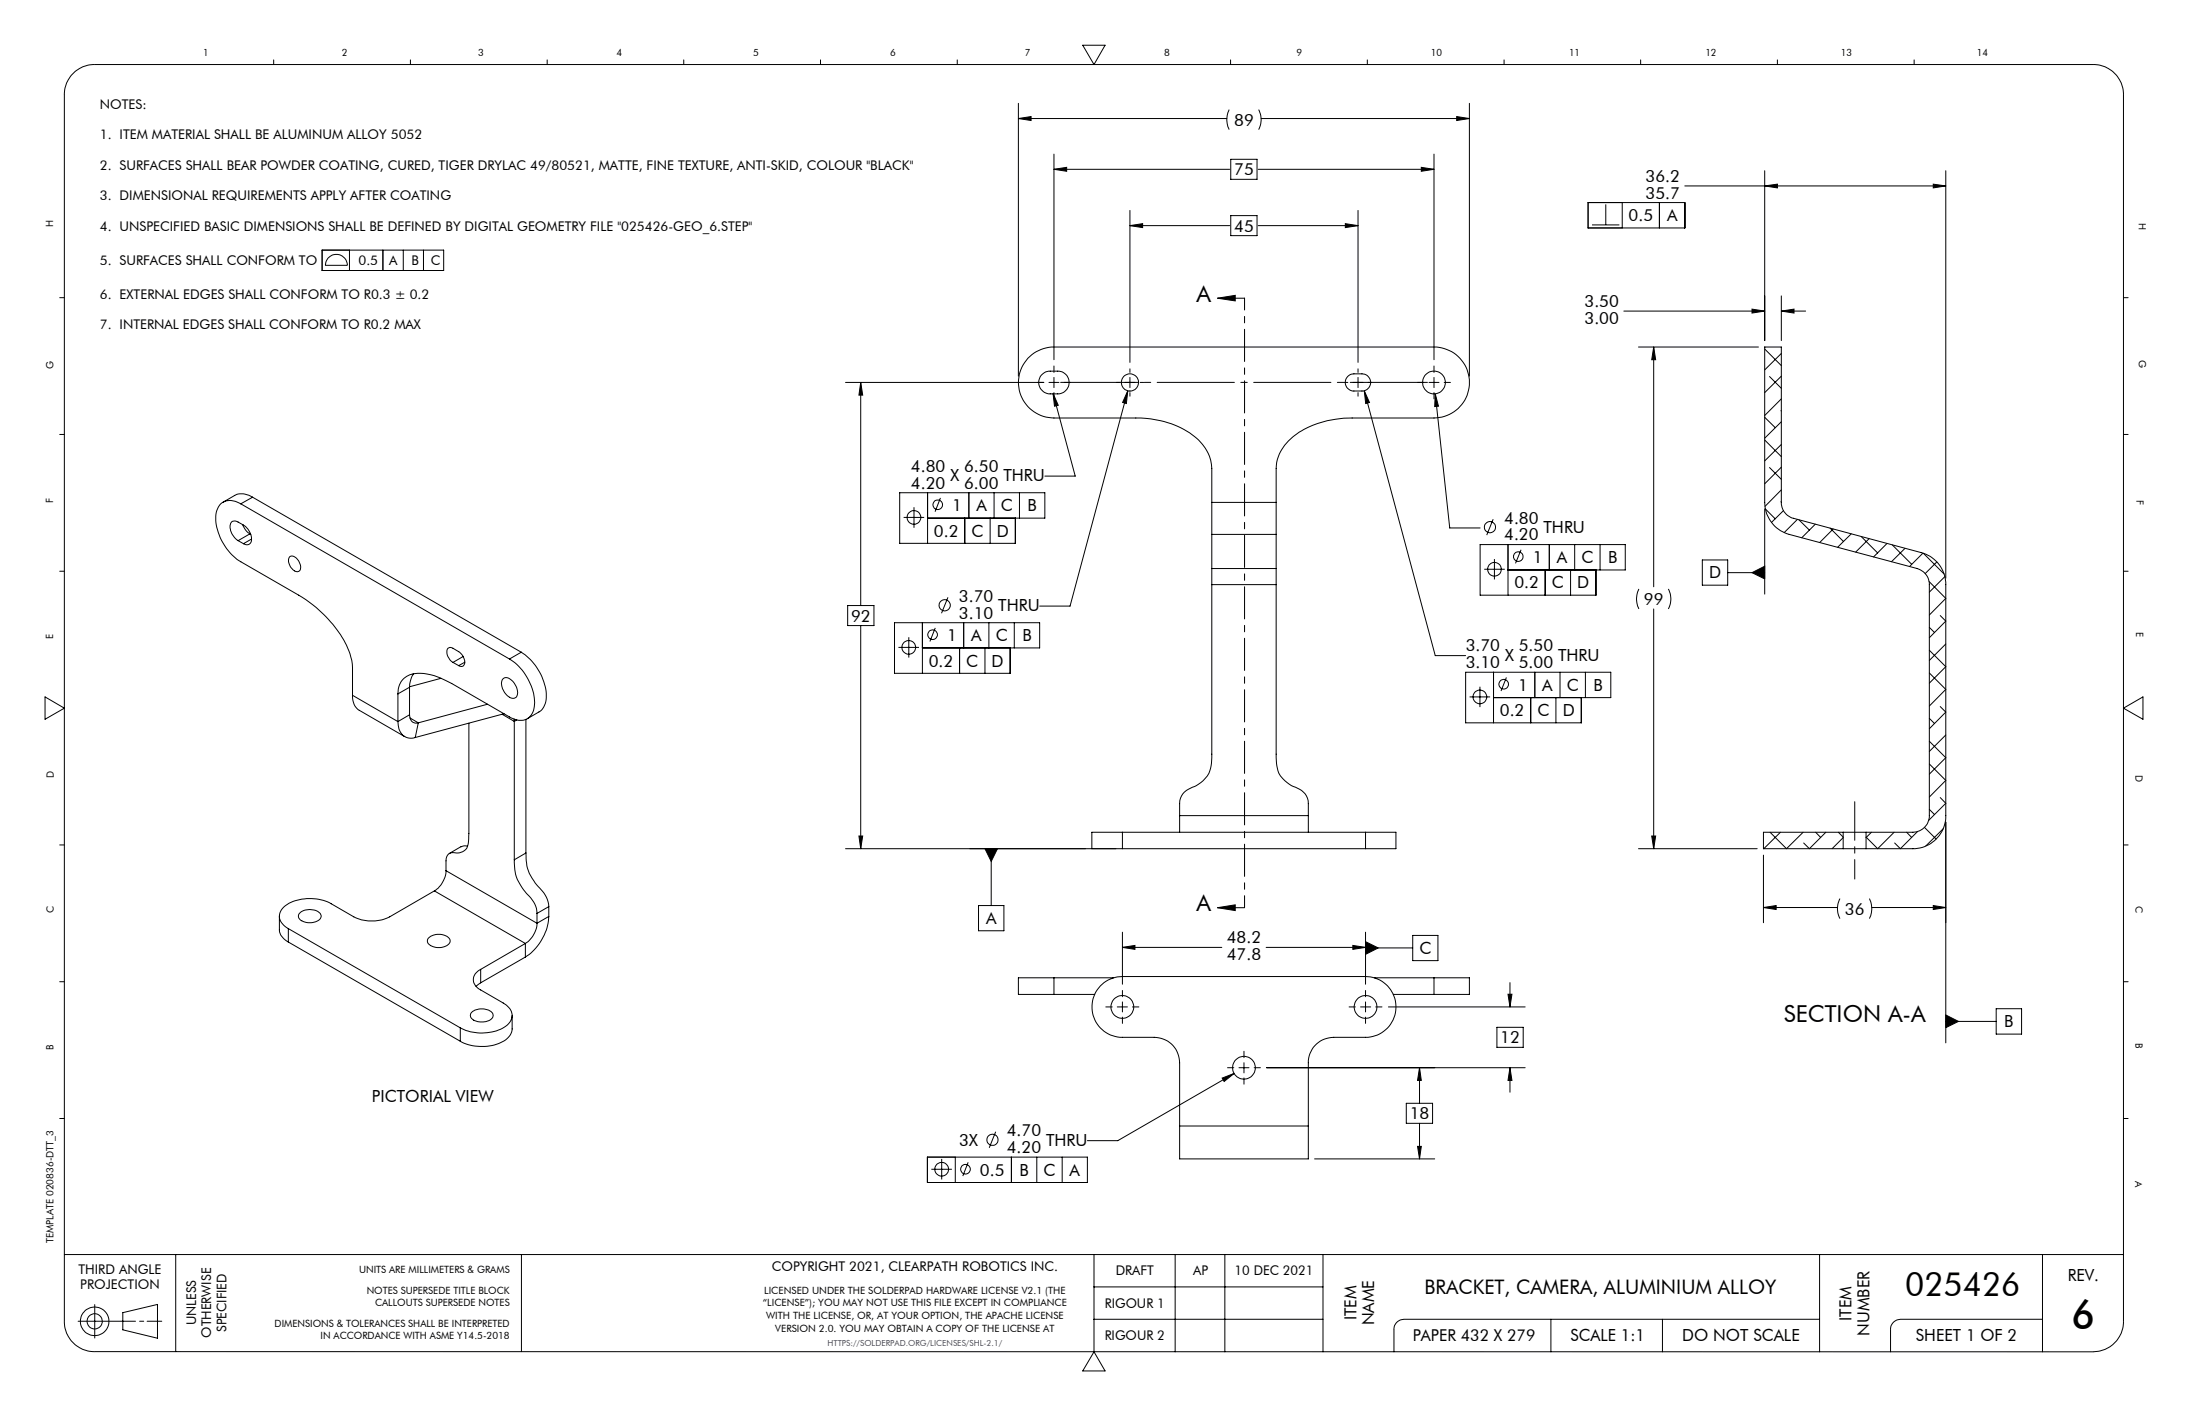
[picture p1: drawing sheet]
<svg xmlns="http://www.w3.org/2000/svg" width="432mm" height="279mm" viewBox="0 0 432 279" stroke-linecap="round" stroke-linejoin="round" font-family="sans-serif">
<g fill="none" stroke="#000" stroke-width=".2">
<path d="M14.3 14.6a5.7 5.7 0 0 1 4.4-1.9h394.4a6 6 0 0 1 6 6v242a6 6 0 0 1-6 6h-394.4a6 6 0 0 1-6-6v-242a5.9 5.9 0 0 1 1.6-4.1zM54 11.8v.9M81 11.8v.9M108 11.8v.9M134.9 11.8v.9M161.9 11.8v.9M188.9 11.8v.9M213.7 8.9h4.4l-2.2 3.8zM242.9 11.8v.9M269.8 11.8v.9M296.8 11.8v.9M323.8 11.8v.9"/>
<path d="M350.8 11.8v.9M377.8 11.8v.9M201 23.4l2.5-.4v.8zM201 20.4v53.8M201 23.4h41.1M208 33.4l2.5-.4v.8zM208 30.4v40.6M208 33.4h34.7M242.6 21.6a4.5 4.5 0 0 0 0 4M242.9 31.4h5.2v4h-5.2zM248.3 33.4h34.7M248.4 21.6a4.2 4.2 0 0 1 0 4"/>
<path d="M248.9 23.4h41.1M280.5 33l2.5 .4-2.5 .4zM283 30.4v40.6M287.5 23l2.5 .4-2.5 .4zM290 20.4v53.8M313.4 40h19.1v5h-19.1zM320.1 40v5M327.5 40v5M332.5 36.7h51.5M348.3 36.7l2.5-.4v.8zM348.3 33.7v33.5M381.5 36.3l2.5 .4-2.5 .4z"/>
<path d="M384 33.7v80.4M11.8 58.7h.9M63.6 49.4h24v4h-24zM64.8 50.8a2.16 2.16 0 0 1 2.4-.5 2.16 2.16 0 0 1 1.3 2.1h-4.3a2.32 2.32 0 0 1 .6-1.6zM69 49.4v4M75.6 49.4v4M79.6 49.4v4M83.6 49.4v4M223 44.5l2.5-.4v.8zM223 41.5v30M223 44.5h19.7M240.3 58.8l3.5-.5v1.1z"/>
<path d="M240.3 58.8h5.3M242.9 42.5h5.2v4h-5.2zM248.3 44.5h19.7M265.5 44.1l2.5 .4-2.5 .4zM268 41.5v30M314.2 44.4h5.4M316.9 40.3v4.1M351.5 58.4v8.8M419.1 58.7h.9M166.9 75.5h39.1M169.9 75.5l.4 2.5h-.8zM169.9 75.5v44"/>
<path d="M205.5 74.1l.9-.7 .5-.2h1.8a2.24 2.24 0 0 1 2.3 2.3 2.24 2.24 0 0 1-2.3 2.2 4 4 0 0 1-2.3-.2 2.25 2.25 0 0 1-.9-3.4zM207 75.5h2M207.8 77.6l1 2.4-.7 .2zM207.8 77.6l4.4 16.3h-6M208 72.2v1.3M208 74.5v2M208 77.5v1.2M210 75.5h1.2M220.3 75.5h.7M222 75.5h2M222.6 77.1l-.3 2.5-.8-.2zM222.6 77.1l-11.4 42.5h-6"/>
<path d="M223 72.8v.7M223 74.5v2M223 77.5v.7M225 75.5h.7M265.3 75.5h.7M266 74.3l.7-.5h2.1a1.69 1.69 0 0 1 1.7 1.7 1.69 1.69 0 0 1-1.7 1.7h-1.6a1.69 1.69 0 0 1-1.6-1.1 1.69 1.69 0 0 1 .4-1.8zM267 75.5h2M268 72.8v.7M268 74.5v2M268 77.5v.7M269.2 77.1l1.1 2.3-.8 .2zM269.2 77.1l14 52.3h6"/>
<path d="M270 75.5h.7M279.8 75.5h1.2M282 75.5h2M283 72.2v1.3M283 74.5v2M283 77.5v1.2M283.2 77.7l.7 2.5h-.8zM283.2 77.7l2.9 26.5h6M285 75.5h1.2M320.5 61.4h27.8M323.4 68.5h23.6M326.4 68.5l.3 2.5h-.7z"/>
<path d="M326.4 68.5v47.3M345.8 61l2.5 .4-2.5 .4zM348.3 68.9l3.2 3.2M348.3 68.5h.1M349.2 74.3l2.3 2.3M351.5 69.7l-3.2 3.3M351.5 74.2l-3.2 3.3M351.5 78.7l-3.2 3.3M351.5 61.4l2.5-.4v.8zM351.5 61.4h4.8M11.8 85.7h.9M47.5 99.4a3 3 0 0 0-4.4 .7 7 7 0 0 0 .3 5.9 10.9 10.9 0 0 0 4.1 4.8l11.4 6.6a23.9 23.9 0 0 1 10.2 11.6l.4 2.1 .1 6.1"/>
<path d="M47.5 99.4l53 30.6M49.8 98.1a3.5 3.5 0 0 0-3.5-.3l-2.3 1.3M49.8 98.1l-2.3 1.3M49.8 98.1l53.1 30.6M183.1 97.2v10M185.6 98.2l-1.1 2.8M191.2 97.2v5M196.2 97.2v5M201.2 97.2v5M239.1 99.1v-6.6a9.6 9.6 0 0 0-6.1-8.1 19.6 19.6 0 0 0-8.8-1.9h-16.2a7 7 0 0 1-7-7 7 7 0 0 1 7-7h75a7 7 0 0 1 7 7 7 7 0 0 1-7 7h-16.2a18.2 18.2 0 0 0-11.6 3.7 8.3 8.3 0 0 0-3.4 6.3v6.6M239.1 99.1v6.3M239.1 99.1h12.7"/>
<path d="M251.8 99.1v6.3M348.3 86.8l3.2 3.3M348.3 82.3l2 2.1M349.2 92.3l2.3 2.3M351.5 99v.1M351.5 81v.1M351.5 83.2l-3.2 3.3M351.5 87.7l-3.2 3.2M351.5 92.2l-3.2 3.3M351.5 96.7l-3.2 3.2M419.1 85.7h.9M11.8 112.7h.9"/>
<path d="M47 106.7a3.1 3.1 0 0 1-1.4-3.6 1.01 1.01 0 0 1 1.4-.1l1 .6a3.1 3.1 0 0 1 1.4 3.6 .99 .99 0 0 1-1.4 .1M47 106.7l1 .6M47.9 103.5a3.7 3.7 0 0 0 1.4 1.8M49.3 105.3l-2.3 1.4M49.3 105.3l.2 .1M49.6 106.4l-1.6 .9M57.1 109.9a1.33 1.33 0 0 1 1.9 .9 1.28 1.28 0 0 1-.2 2 2.12 2.12 0 0 1-1.7-2.9zM167.3 119.5h5.2v3.9h-5.2zM178.3 102.1h4.1M180.4 100.1v4M183.1 102.2h23.1v-5h-28.6v10h22.8v-5M187.1 117.9l-1.3 3.1"/>
<path d="M190.4 102.2v5M195.4 102.2v5M239.1 112.2v3.2M239.1 115.4v33.4a6.1 6.1 0 0 1-2.1 5.6l-.5 .3a11.1 11.1 0 0 0-3.1 1.9 3.1 3.1 0 0 0-.6 2v2.3M239.1 105.4v6.8M239.1 105.4h12.7M239.1 112.2h12.7M239.1 115.4h12.7M251.8 112.2v3.2M251.8 115.4v33.4a7.9 7.9 0 0 0 .9 4.3 7.8 7.8 0 0 0 3.7 2.6l.5 .3a3.1 3.1 0 0 1 1.3 2.6v2.3M251.8 105.4v6.8M292.9 112.3h4.1"/>
<path d="M294.7 102.4l-1.3 3.2M294.9 110.3v4M297.6 112.5h23.1v-5h-28.6v9.9h22.9v-4.9M297.6 107.5v9.9M300.2 108.5l-1.1 2.7M304.9 112.5v4.9M305.8 107.5v5M310 112.5v4.9M310.8 107.5v5M315.8 107.5v5M323.4 116.2a4.5 4.5 0 0 0 0 4M329.2 116.2a4.2 4.2 0 0 1 0 4"/>
<path d="M336 110.5h5v5h-5zM341 113h7.3M345.8 113l2.5-1.3v2.5zM348.3 100.4v16.8M348.4 100.4l1.9 2M352 100.8l-2.4 2.3M354.7 102.5l-2.6 2.6M355 102.6l2.1 2M358.2 103.4l-2.6 2.7M361.2 104.2l2.6 2.7M361.8 104.4l-2.7 2.6M365.3 105.3l-2.6 2.7"/>
<path d="M367.3 105.9l3.3 3.2M368.9 106.3l-2.7 2.6M372.4 107.2l-2.7 2.7M373.5 107.5l3.8 3.8M376 108.2l-2.7 2.6M379.5 109.1l-2.7 2.7M379.6 109.2l4 4M380.7 114.8l3.3 3.3-3.2 3.3M382.2 110.9l-2.3 2.3M383.8 113.8l-3 3M419.1 112.7h.9M8.9 137.5l3.8 2.2-3.8 2.2z"/>
<path d="M69.6 137.2a3.1 3.1 0 0 0 1.3 3l9 5.1M69.6 137.2l8.9 5.2M78.5 136.9v5.5M80.8 135.6l-2.3 1.3M80.8 135.6v5.4M81.6 132.9l-.6 1.4-.2 1.3M87 133.8l-6.1 1.7M89.4 130.7a2.18 2.18 0 0 1-1-2.8l.4-.2 .4 .1 1.3 .8a2.39 2.39 0 0 1 1.1 2.6l-.2 .2-.3 .1-.6-.2M89.4 130.7l1.1 .6M91.4 129.5l-2 1.2M91.7 130.7l-1.2 .6M96.2 139l-13.7 3.6"/>
<path d="M99.2 134.1a1.15 1.15 0 0 1 1.8 .1 2.95 2.95 0 0 1 1 3.3 1.22 1.22 0 0 1-1.8-.2 2.99 2.99 0 0 1-1-3.2zM100.5 130a10.7 10.7 0 0 1 4.9 9.4 2.85 2.85 0 0 1-4.5 2.3l-11.8-6.8a12.1 12.1 0 0 0-7-2 3.7 3.7 0 0 0-3.6 4M102.9 128.7a10.5 10.5 0 0 1 4.8 9.8 2.96 2.96 0 0 1-1.3 2l-2.3 1.3M102.9 128.7l-2.4 1.3M169.9 123.4v44.1M177.3 127.7h4.1M179.4 125.7v4.1M182 122.9v10M182 127.8h23.2v-4.9h-28.7v10h22.9v-5.1M184.6 123.9l-1.1 2.7M189.4 127.8v5.1M190.2 122.9v4.9"/>
<path d="M194.4 127.8v5.1M195.2 122.9v4.9M200.2 122.9v4.9M290 137.5h4.1M292.1 135.5v4M294.7 137.7h23.2v-5.1h-28.7v10h22.9v-4.9M294.7 132.6v10M297.3 133.7l-1.1 2.6M302.1 137.7v4.9M302.9 132.6v5.1M307.1 137.7v4.9M307.9 132.6v5.1"/>
<path d="M312.9 132.6v5.1M326.4 120.2v47.3M380.8 128.3l3.2 3.3-3.2 3.2M380.8 132.8l3.2 3.2-3.2 3.3M380.8 123.8l1 1M382.9 121.5l1.1 1.1-3.2 3.2M382.9 139.4l1.1 1.1-3.2 3.3M384 127.1l-3.2 3.2M419.1 139.7l3.8-2.2v4.4zM78.5 142.4a2.82 2.82 0 0 0 2.8 3.3l.7-.2M80.8 141a1.38 1.38 0 0 0 1.7 1.6M80.8 141l-2.3 1.4"/>
<path d="M80.9 141.7l1.6 .9M82.5 142.6l-.5 2.9M92.5 142.7v21.8a5 5 0 0 1-.6 3.1 2.73 2.73 0 0 1-2.6 .6l-.8 .4-.3 .5-.2 .8v1.9M99.1 140.9l2.4 1.4M99.5 140.8l-17.5 4.7M101.5 141.9v.4M101.5 142.3v27.4M102 142.1l-.5 .2M103.8 142v26.3M380.8 146.3l3.2 3.2-3.2 3.3M380.8 150.7l3.2 3.3-3.2 3.3M380.8 159.7l1 1"/>
<path d="M380.8 141.7l1 1.1M382.9 157.4l1.1 1.1-3.4 3.4M384 145l-3.2 3.3M11.8 166.7h.9M59.3 180a3.3 3.3 0 0 1 3.9 .3 1.11 1.11 0 0 1-.9 1.6 2.97 2.97 0 0 1-3.4-.8v-.7zM85.7 175.8l-8.8 5.1a8.1 8.1 0 0 1-7.1 0l-4.4-2.6a8.9 8.9 0 0 0-9.3 .6 2.43 2.43 0 0 0 .5 4.1l.3 .2M85.7 175.8l18 10.4M88 171.8a5.1 5.1 0 0 1-2.3 4M88 171.8l18 10.4M90.9 167.1l-2.2 1.3M92.3 167l-.7-.1-.6 .2M101.5 169.7a8.9 8.9 0 0 0 3.2 7.5l1 1.6 .3 1.4"/>
<path d="M103.8 168.3a8.9 8.9 0 0 0 3 7.2 5.2 5.2 0 0 1 1.5 3.4M103.8 168.3l-2.3 1.4M108.3 178.9l-2.3 1.3M108.3 178.9v1.9M166.9 167.5h53.3M169.5 165h.8l-.4 2.5zM193.1 178.7h5v5h-5zM194.4 167.5h2.4l-1.2 2.5zM195.6 167.5v11.2M221.5 164.2h-6v3.3h6M221.5 167.5h48M221.5 164.2v3.3"/>
<path d="M221.5 164.2h48M232.8 160.9v3.3M232.8 160.9h25.4M240.3 179.1l3.5-.6v1.2zM240.3 179.1h5.3M258.2 160.9v3.3M269.5 164.2h6v3.3h-6M269.5 164.2v3.3M323.4 167.5h23.4M326 165h.7l-.3 2.5zM348 179.1l2.5-.4v.8zM348 179.1h14.6"/>
<path d="M348 168.7v13.4M349.3 164.2l3.3 3.3 3.2-3.3M351.4 164.2l-3.3 3.3-.1-.1M358.3 164.2l1 1M360.3 164.2l-3.2 3.3-1.1-1.2M362.8 164.2l.9 1M363.1 177.3a4.2 4.2 0 0 0 0 4M363.7 165.3l-2.1 2.2M363.7 164.2h4.6M363.7 167.5h4.6M363.7 164.2h-15.7v3.3h15.7M363.7 164.2v3.3"/>
<path d="M368.3 164.2h9.2a3.3 3.3 0 0 0 3.3-3.3v-45.5a3.2 3.2 0 0 0-2.4-3.2l-25.3-6.8a6.6 6.6 0 0 1-4.8-6.3v-30.6h3.2v30.6a3.2 3.2 0 0 0 2.4 3.2l25.3 6.7a6.5 6.5 0 0 1 4.8 6.4v45.5a6.5 6.5 0 0 1-6.5 6.6h-9.2M368.3 164.2v3.3M368.9 177.3a4.5 4.5 0 0 1 0 4M369.3 164.2l-1 1.1M369.4 179.1h14.6M373.8 164.2l-3.2 3.3-2.3-2.3M376.3 164.2l1 1M378.4 164.1l-3.4 3.4-1.1-1.2M379.8 163.3l2.3 2.3M381.5 178.7l2.5 .4-2.5 .4zM383.5 163.5l-3.5 3.4M384 162.2v43.6"/>
<path d="M419.1 166.7h.9M11.8 193.7h.9M55.1 180.8v2.6a2.95 2.95 0 0 0 1.8 2.5M56.9 183.2l33.9 19.6M56.9 183.2v2.7M56.9 185.9l33.9 19.6M84.6 185a3 3 0 0 1 4.2 .3 1.28 1.28 0 0 1-1.3 1.6 2.65 2.65 0 0 1-3.2-1.1v-.3zM93.3 199.6a3.1 3.1 0 0 1 4 .4 1.28 1.28 0 0 1-1.4 1.6 2.87 2.87 0 0 1-3-.9v-.7zM94.9 191.3a2.14 2.14 0 0 0-1.5 2 2.14 2.14 0 0 0 1.5 2l4.4 2.6a2.64 2.64 0 0 1 1.6 3.4 5.9 5.9 0 0 1-5.2 2.5 9.1 9.1 0 0 1-4.9-1M94.9 193.9l-1 .7M94.9 191.3v2.6M103.7 186.2l-8.8 5.1"/>
<path d="M103.7 186.2v2.6M103.7 188.8l-8.8 5.1M106 182.2a5.1 5.1 0 0 1-2.3 4M106 180.2v2M108.3 180.8a10.4 10.4 0 0 1-4.6 8M108.3 180.8l-2.3 1.4M208 192.9h-7v3.3h7M208 192.9v3.3M208 192.9h11.7M208 196.2h8M218.2 198.7h1.3M220.5 198.7h2"/>
<path d="M221.5 195.4v1.3M221.5 197.7v2M221.5 186.9l2.5-.4v.8zM221.5 183.9v10.3M221.5 186.9h19.6M223.5 198.7h1.3M249.9 186.9h19.6M266.2 198.7h1.3M267 186.5l2.5 .4-2.5 .4zM268.5 198.7h2M269.5 195.4v1.3M269.5 197.7v2"/>
<path d="M269.5 187h9.3M269.5 185.8l2.5 1.2-2.5 1.3zM269.5 183.9v10.3M271.3 192.9h11.7M271.5 198.7h1.2M274 198.7h27M275 196.2h8M278.8 184.6h5v4.9h-5zM283 192.9h7v3.3h-7M283 192.9v3.3M297.6 196.2h.8l-.4 2.5zM298 193.9v4.8"/>
<path d="M393.9 199h5.1v5h-5.1zM419.1 193.7h.9M90.8 202.8v2.7M101.1 200.4v2.6a3.4 3.4 0 0 1-2.7 2.9 9.5 9.5 0 0 1-7.6-.4M221.5 200.7v1.2M241.2 212.7l2.4-.9-2 1.6zM242.3 210.7h1.2M243.6 211.8l-23 13.3h-6M244.5 210.7h2M245.5 207.4v1.3M245.5 209.7v2M245.5 212.7v1.2"/>
<path d="M247.5 210.7h1.2M250 210.7h51M269.5 200.7v1.2M277.5 217.7h5.2v4h-5.2zM280.1 210.7l.4 2.5h-.7zM280.1 210.7v7M295.4 202.7h5.2v4h-5.2zM298 210.7l.4 2.5h-.8zM298 210.7v4.8M384 200.3l2.5 1.2-2.5 1.3zM384 201.5h9.9M11.8 220.7h.9"/>
<path d="M183 228.3h31.6v5h-31.6zM183.8 230.7h4.1M185.8 228.7v4M188.5 228.3v5M191.1 229.3l-1.1 2.8M196.5 223.3l-1.3 3.2M199.6 228.3v5M204.6 228.3v5M209.6 228.3v5M232.8 222.2v6.5h25.4v-6.5M232.8 222.2v-12.5a5 5 0 0 0-5-5h-6.3a6 6 0 0 1-6-6 6 6 0 0 1 6-6h48a6 6 0 0 1 6 6 6 6 0 0 1-6 6h-6.3a5 5 0 0 0-5 5v12.5M232.8 222.2h25.4"/>
<path d="M259.4 228.7h23.7M279.8 226.2h.7l-.4 2.5zM280.1 221.7v7M419.1 220.7h.9M12.7 247.5h406.4M18.7 257.4v6.6M24.2 259l6.9-1.6v6.7l-6.9-1.7zM34.7 247.5v19.2M102.9 247.5v19.2M215.9 247.5v19.2M215.9 253.9h45.2M231.9 247.5v19.2"/>
<path d="M241.7 247.5v19.2M261.1 247.5v19.2M359.1 247.5v19.2M403.1 247.5v19.2M15.4 260.7h11.3M27.6 260.7h.8M29 260.7h2.9M215.9 260.3h45.2M215.9 266.7l2.2 3.8h-4.4zM306.1 260.3v6.4M328.1 260.3v6.4M359.1 260.3h-82a1.98 1.98 0 0 0-2 2v4.4"/>
<path d="M403.1 260.3h-28a1.98 1.98 0 0 0-2 2v4.4"/>
<circle cx="223" cy="75.5" r="1.69"/>
<circle cx="283" cy="75.5" r="2.25"/>
<circle cx="185.1" cy="99.6" r=".95"/>
<circle cx="180.4" cy="102.1" r="1.34"/>
<circle cx="186.4" cy="119.4" r="1.1"/>
<circle cx="294" cy="104" r="1.09"/>
<circle cx="294.9" cy="112.3" r="1.35"/>
<circle cx="299.6" cy="109.8" r=".95"/>
<circle cx="179.4" cy="127.7" r="1.34"/>
<circle cx="184" cy="125.2" r=".95"/>
<circle cx="292.1" cy="137.5" r="1.34"/>
<circle cx="296.8" cy="135" r=".95"/>
<circle cx="221.5" cy="198.7" r="2.26"/>
<circle cx="269.5" cy="198.7" r="2.25"/>
<circle cx="245.5" cy="210.7" r="2.25"/>
<circle cx="185.8" cy="230.7" r="1.34"/>
<circle cx="190.5" cy="230.7" r=".95"/>
<circle cx="195.9" cy="224.9" r="1.1"/>
<circle cx="18.7" cy="260.7" r="1.5"/>
<circle cx="18.7" cy="260.7" r="2.82"/>
</g>
<path d="M366 158.2v15.3" fill="none" stroke="#000" stroke-width=".2" stroke-dasharray="15.2 1.3 1.3 1.3" stroke-dashoffset="7.6"/>
<path d="M245.6 58.8v120.3" fill="none" stroke="#000" stroke-width=".2" stroke-dasharray="6.3 1.3 1.3 1.3" stroke-dashoffset="4"/>
<path d="M208 75.5h75" fill="none" stroke="#000" stroke-width=".2" stroke-dasharray="15.2 1.3 1.3 1.3" stroke-dashoffset="-1.3"/>
<g fill="#000">
<path d="M201 23.4l2.5-.4v.8zM287.5 23l2.5 .4-2.5 .4z"/>
<path d="M240.3 58.8l3.5-.5v1.1zM240.3 179.1l3.5-.6v1.2z"/>
<path d="M222.6 77.1l-1.1 2.3 .8 .2zM283.2 77.7l-.1 2.5h.8zM169.5 165h.8l-.4 2.5zM169.9 75.5l.4 2.5h-.8zM280.5 33l2.5 .4-2.5 .4zM208 33.4l2.5-.4v.8zM207.8 77.6l.3 2.6 .7-.2zM269.2 77.1l.3 2.5 .8-.2zM223 44.5l2.5-.4v.8zM265.5 44.1l2.5 .4-2.5 .4zM241.2 212.7l.4 .7 2-1.6zM221.5 186.9l2.5-.4v.8zM267 186.5l2.5 .4-2.5 .4zM297.6 196.2h.8l-.4 2.5zM298 210.7l.4 2.5h-.8zM280.1 210.7l.4 2.5h-.7zM279.8 226.2h.7l-.4 2.5zM348 179.1l2.5-.4v.8zM381.5 178.7l2.5 .4-2.5 .4zM326 165h.7l-.3 2.5zM326.4 68.5l.3 2.5h-.7zM345.8 61l2.5 .4-2.5 .4zM351.5 61.4l2.5-.4v.8zM381.5 36.3l2.5 .4-2.5 .4zM348.3 36.7l2.5-.4v.8z"/>
<path d="M194.4 167.5l1.2 2.5 1.2-2.5zM269.5 185.8l2.5 1.2-2.5 1.3zM384 200.3l2.5 1.2-2.5 1.3zM345.8 113l2.5 1.2v-2.5z"/>
</g>
<text font-size="7.9" x="408.8" y="262.3">6</text>
<text font-size="6.6" x="376" y="255.8">025426</text>
<g font-size="4.6">
<text x="236.1" y="59.6">A</text>
<text x="236.1" y="179.8">A</text>
<text x="352" y="201.6">SECTION A-A</text>
</g>
<text font-size="3.9" x="281.1" y="255.3">BRACKET, CAMERA, ALUMINIUM ALLOY</text>
<g font-size="3.3">
<text x="243.6" y="24.8">89</text>
<text x="243.6" y="34.6">75</text>
<text x="324.7" y="35.9">36.2</text>
<text x="324.7" y="39.2">35.7</text>
<text x="243.6" y="45.7">45</text>
<text x="321.4" y="43.6">0.5</text>
<text x="329" y="43.6">A</text>
<text x="312.7" y="60.6">3.50</text>
<text x="312.7" y="63.9">3.00</text>
<text x="179.8" y="93.1">4.80</text>
<text x="187.5" y="95">X</text>
<text x="190.3" y="93.1">6.50</text>
<text x="198" y="95">THRU</text>
<text x="179.8" y="96.4">4.20</text>
<text x="187.9" y="100.9">1</text>
<text x="190.3" y="96.4">6.00</text>
<text x="192.7" y="100.9">A</text>
<text x="197.5" y="100.9">C</text>
<text x="202.8" y="100.9">B</text>
<text x="184.3" y="105.9">0.2</text>
<text x="191.7" y="105.9">C</text>
<text x="196.7" y="105.9">D</text>
<text x="296.8" y="103.4">4.80</text>
<text x="296.8" y="106.6">4.20</text>
<text x="304.6" y="105.2">THRU</text>
<text x="302.5" y="111.1">1</text>
<text x="307.2" y="111.1">A</text>
<text x="312.1" y="111.1">C</text>
<text x="317.4" y="111.1">B</text>
<text x="189.2" y="118.8">3.70</text>
<text x="298.9" y="116.1">0.2</text>
<text x="306.3" y="116.1">C</text>
<text x="311.3" y="116.1">D</text>
<text x="324.4" y="119.4">99</text>
<text x="337.3" y="114.1">D</text>
<text x="168" y="122.6">92</text>
<text x="189.2" y="122.1">3.10</text>
<text x="197" y="120.6">THRU</text>
<text x="183.3" y="131.5">0.2</text>
<text x="186.9" y="126.5">1</text>
<text x="190.7" y="131.5">C</text>
<text x="191.7" y="126.5">A</text>
<text x="195.7" y="131.5">D</text>
<text x="196.5" y="126.5">C</text>
<text x="201.8" y="126.5">B</text>
<text x="289.2" y="128.6">3.70</text>
<text x="289.2" y="131.8">3.10</text>
<text x="297" y="130.4">X</text>
<text x="299.7" y="128.6">5.50</text>
<text x="299.7" y="131.8">5.00</text>
<text x="307.5" y="130.4">THRU</text>
<text x="299.6" y="136.3">1</text>
<text x="304.4" y="136.3">A</text>
<text x="309.2" y="136.3">C</text>
<text x="314.5" y="136.3">B</text>
<text x="296" y="141.3">0.2</text>
<text x="303.4" y="141.3">C</text>
<text x="308.4" y="141.3">D</text>
<text x="194.6" y="182.3">A</text>
<text x="364.1" y="180.5">36</text>
<text x="242.1" y="186.1">48.2</text>
<text x="242.1" y="189.4">47.8</text>
<text x="280.1" y="188.2">C</text>
<text x="395.6" y="202.7">B</text>
<text x="296.1" y="205.9">12</text>
<text x="73.4" y="217.4">PICTORIAL VIEW</text>
<text x="278.2" y="220.9">18</text>
<text x="189.3" y="226.1">3X</text>
<text x="198.7" y="224.2">4.70</text>
<text x="198.7" y="227.5">4.20</text>
<text x="206.4" y="226.1">THRU</text>
<text x="193.4" y="232">0.5</text>
<text x="201.2" y="232">B</text>
<text x="205.9" y="232">C</text>
<text x="211.1" y="232">A</text>
<text x="408.1" y="252.7">REV.</text>
<text x="267.7" y="260.5" transform="rotate(-90 267.7 260.5)">ITEM</text>
<text x="271.2" y="261.5" transform="rotate(-90 271.2 261.5)">NAME</text>
<text x="365.4" y="260.6" transform="rotate(-90 365.4 260.6)">ITEM</text>
<text x="368.9" y="263.5" transform="rotate(-90 368.9 263.5)">NUMBER</text>
<text x="309.9" y="264.6">SCALE 1:1</text>
<text x="332" y="264.6">DO NOT SCALE</text>
<text x="378.1" y="264.6">SHEET 1 OF 2</text>
</g>
<text font-size="3.2" x="278.8" y="264.6">PAPER 432 X 279</text>
<g font-size="2.6">
<text x="19.7" y="21.5">NOTES:</text>
<text x="19.7" y="27.5">1. ITEM MATERIAL SHALL BE ALUMINUM ALLOY 5052</text>
<text x="19.7" y="33.5">2. SURFACES SHALL BEAR POWDER COATING, CURED, TIGER DRYLAC 49/80521, MATTE, FINE TEXTURE, ANTI-SKID, COLOUR &quot;BLACK&quot;</text>
<text x="19.7" y="39.5">3. DIMENSIONAL REQUIREMENTS APPLY AFTER COATING</text>
<text x="19.7" y="45.5">4. UNSPECIFIED BASIC DIMENSIONS SHALL BE DEFINED BY DIGITAL GEOMETRY FILE &quot;025426-GEO_6.STEP&quot;</text>
<text x="19.7" y="52.3">5. SURFACES SHALL CONFORM TO</text>
<text x="70.7" y="52.3">0.5</text>
<text x="76.8" y="52.3">A</text>
<text x="81.2" y="52.3">B</text>
<text x="85" y="52.3">C</text>
<text x="19.7" y="58.9">6. EXTERNAL EDGES SHALL CONFORM TO R0.3 ± 0.2</text>
<text x="19.7" y="64.9">7. INTERNAL EDGES SHALL CONFORM TO R0.2 MAX</text>
<text x="15.5" y="251.4">THIRD ANGLE</text>
<text x="152.3" y="250.7">COPYRIGHT 2021, CLEARPATH ROBOTICS INC.</text>
<text x="220.2" y="251.5">DRAFT</text>
<text x="235.5" y="251.5">AP</text>
<text x="243.7" y="251.5">10 DEC 2021</text>
<text x="15.8" y="254.4">PROJECTION</text>
<text x="38.7" y="261.5" transform="rotate(-90 38.7 261.5)">UNLESS</text>
<text x="41.7" y="264" transform="rotate(-90 41.7 264)">OTHERWISE</text>
<text x="44.7" y="262.8" transform="rotate(-90 44.7 262.8)">SPECIFIED</text>
<text x="218" y="258.1">RIGOUR 1</text>
<text x="218" y="264.4">RIGOUR 2</text>
</g>
<g font-size="2">
<text x="40.1" y="11">1</text>
<text x="67.5" y="11">2</text>
<text x="94.3" y="11">3</text>
<text x="121.7" y="11">4</text>
<text x="148.6" y="11">5</text>
<text x="175.7" y="11">6</text>
<text x="202.3" y="11">7</text>
<text x="229.7" y="11">8</text>
<text x="255.9" y="11">9</text>
<text x="282.4" y="11">10</text>
<text x="309.7" y="11">11</text>
<text x="336.6" y="11">12</text>
<text x="363.3" y="11">13</text>
<text x="390.1" y="11">14</text>
<text x="10.5" y="44.9" transform="rotate(-90 10.5 44.9)">H</text>
<text x="422.1" y="44.1" transform="rotate(90 422.1 44.1)">H</text>
<text x="422.1" y="71.1" transform="rotate(90 422.1 71.1)">G</text>
<text x="10.6" y="72.9" transform="rotate(-90 10.6 72.9)">G</text>
<text x="10.5" y="99.3" transform="rotate(-90 10.5 99.3)">F</text>
<text x="421.6" y="98.7" transform="rotate(90 421.6 98.7)">F</text>
<text x="421.6" y="124.6" transform="rotate(90 421.6 124.6)">E</text>
<text x="10.5" y="126.1" transform="rotate(-90 10.5 126.1)">E</text>
<text x="10.7" y="153.5" transform="rotate(-90 10.7 153.5)">D</text>
<text x="421.4" y="153" transform="rotate(90 421.4 153)">D</text>
<text x="421.4" y="178.8" transform="rotate(90 421.4 178.8)">C</text>
<text x="10.6" y="180.2" transform="rotate(-90 10.6 180.2)">C</text>
<text x="10.6" y="207.2" transform="rotate(-90 10.6 207.2)">B</text>
<text x="421.4" y="205.8" transform="rotate(90 421.4 205.8)">B</text>
<text x="421.4" y="233.1" transform="rotate(90 421.4 233.1)">A</text>
<text x="10.5" y="245.3" transform="rotate(-90 10.5 245.3)">TEMPLATE 020836-DTT_3</text>
<text x="70.9" y="251.2">UNITS ARE MILLIMETERS &amp; GRAMS</text>
<text x="72.4" y="255.2">NOTES SUPERSEDE TITLE BLOCK</text>
<text x="74" y="257.7">CALLOUTS SUPERSEDE NOTES</text>
<text x="150.5" y="257.7">“LICENSE”); YOU MAY NOT USE THIS FILE EXCEPT IN COMPLIANCE</text>
<text x="150.8" y="255.2">LICENSED UNDER THE SOLDERPAD HARDWARE LICENSE V2.1 (THE</text>
<text x="54.2" y="261.7">DIMENSIONS &amp; TOLERANCES SHALL BE INTERPRETED</text>
<text x="151.2" y="260.2">WITH THE LICENSE, OR, AT YOUR OPTION, THE APACHE LICENSE</text>
<text x="153" y="262.7">VERSION 2.0. YOU MAY OBTAIN A COPY OF THE LICENSE AT</text>
<text x="63.3" y="264.2">IN ACCORDANCE WITH ASME Y14.5-2018</text>
</g>
<text font-size="1.6" fill="#00f" x="163.3" y="265.6">HTTPS://SOLDERPAD.ORG/LICENSES/SHL-2.1/</text>
</svg>
